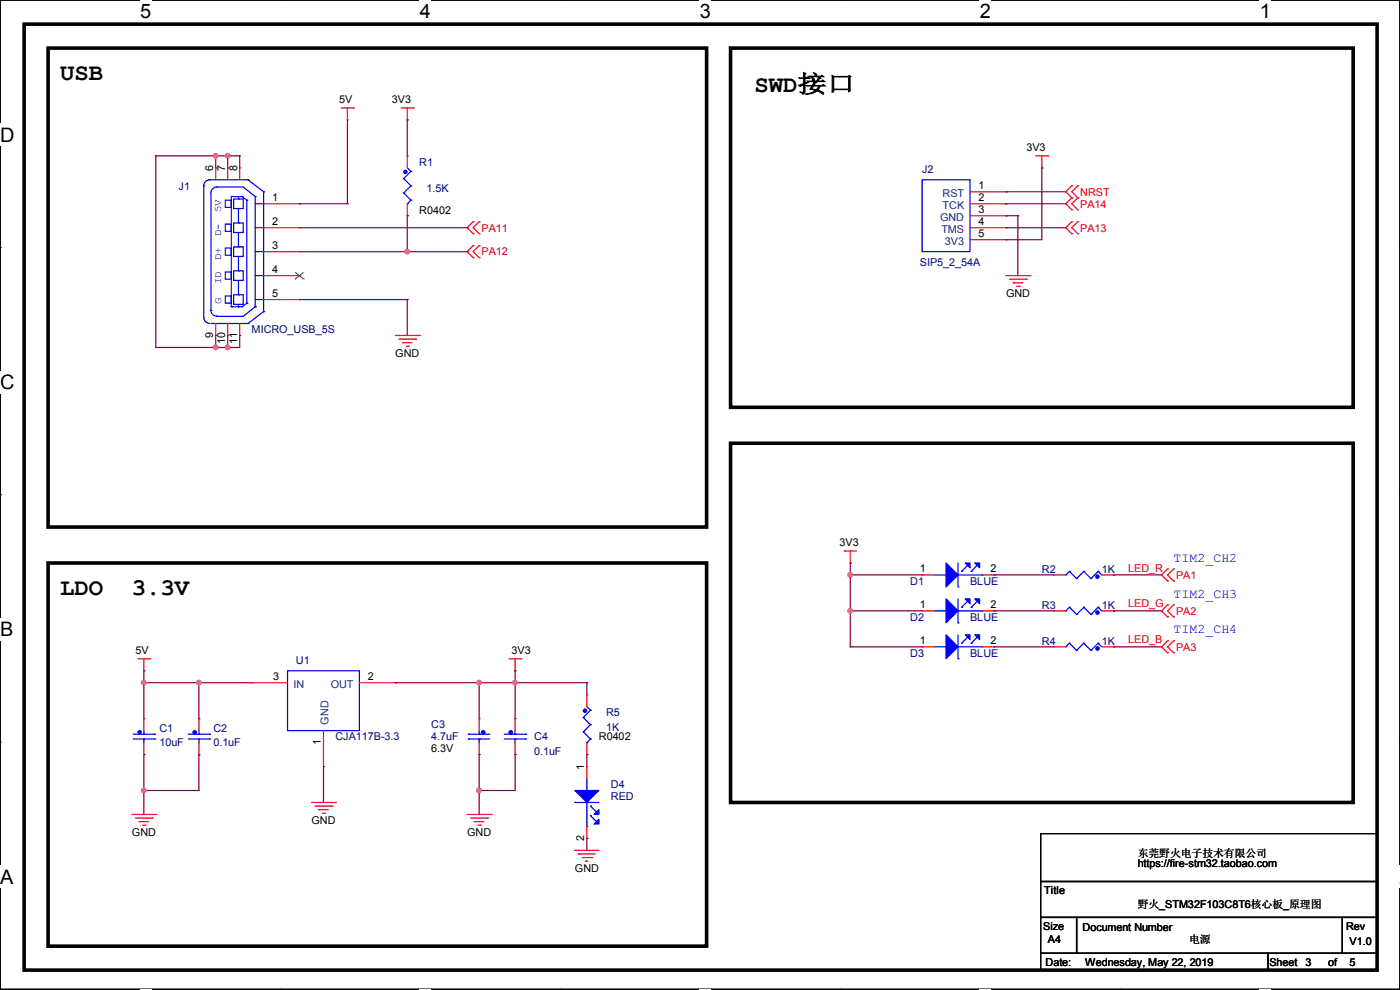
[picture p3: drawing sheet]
<svg xmlns="http://www.w3.org/2000/svg" width="297mm" height="210mm" viewBox="0 0 297 210" stroke-linecap="round" stroke-linejoin="round" font-family="sans-serif">
<path d="M0 0h297v209.8h-297z" fill="none" stroke="#000" stroke-width=".25"/>
<g fill="#fff">
<path d="M29.7 0h2.4v4.8h-2.4z"/>
<path d="M29.7 209.8h2.4v.2h-2.4z"/>
</g>
<path d="M59.4 0h.1M59.4 209.8h.1" fill="none" stroke="#000" stroke-width=".25"/>
<g fill="#fff">
<path d="M89.1 0h2.3v4.8h-2.3z"/>
<path d="M89.1 209.8h2.3v.2h-2.3z"/>
</g>
<path d="M118.8 0h.1M118.8 209.8h.1" fill="none" stroke="#000" stroke-width=".25"/>
<g fill="#fff">
<path d="M148.5 0h2.3v4.8h-2.3z"/>
<path d="M148.5 209.8h2.3v.2h-2.3z"/>
</g>
<path d="M178.2 0h.1M178.2 209.8h.1" fill="none" stroke="#000" stroke-width=".25"/>
<g fill="#fff">
<path d="M207.9 0h2.3v4.8h-2.3z"/>
<path d="M207.9 209.8h2.3v.2h-2.3z"/>
</g>
<path d="M237.6 0h.1M237.6 209.8h.1" fill="none" stroke="#000" stroke-width=".25"/>
<g fill="#fff">
<path d="M267.3 0h2.3v4.8h-2.3z"/>
<path d="M267.3 209.8h2.3v.2h-2.3z"/>
<path d="M0 26.2h3.1v4.8h-3.1z"/>
<path d="M0 78.7h3.1v4.7h-3.1z"/>
</g>
<path d="M0 52.5h.1M297 52.5h.1" fill="none" stroke="#000" stroke-width=".25"/>
<path d="M0 131.1h2.9v4.8h-2.9z" fill="#fff"/>
<path d="M0 104.9h.1M297 104.9h.1" fill="none" stroke="#000" stroke-width=".25"/>
<g fill="#fff">
<path d="M0 183.6h2.9v4.7h-2.9z"/>
<path d="M296.9 183.6h.1v4.7h-.1z"/>
</g>
<path d="M0 157.4h.1M297 157.4h.1M220.8 176.8h71.3v10.2h-71.3zM220.8 187h71.3v7.6h-71.3zM220.8 194.6h7.6v7.6h-7.6zM228.4 194.6h56.4v7.6h-56.4zM284.8 194.6h7.3v7.6h-7.3zM220.8 202.2h48.2v3.6h-48.2zM269 202.2h23.1v3.6h-23.1z" fill="none" stroke="#000" stroke-width=".25"/>
<path d="M5.1 5.1h287v200.7h-287zM10.2 10.2h139.7v101.6h-139.7zM155 10.2h132.1v76.2h-132.1zM155 94h132.1v76.2h-132.1zM10.2 119.4h139.7v81.3h-139.7z" fill="none" stroke="#000" stroke-width=".76"/>
<g fill="none" stroke="#f00" stroke-width=".25">
<path d="M45.8 35.6h.1M45.8 35.6v2.5M48.3 35.6h.1M48.3 35.6v2.5M50.8 35.6h.1M50.8 35.6v2.5M72.4 22.9h2.6M73.7 25.4h.1M73.7 22.9v2.5M75 22.9h.1M85.1 22.9h2.6M86.4 25.4h.1"/>
<path d="M86.4 33.1h.1M86.4 22.9v2.5M86.4 33.1v2.5M87.7 22.9h.1M219.8 33.1h2.5M221 35.6h.1M221 33.1v2.5M222.3 33.1h.1M227.4 39.4h.1M227.4 39.4l-1.3 1.3 1.3 1.3M228.6 39.4h.1M228.6 39.4l-1.2 1.3 1.2 1.3"/>
<path d="M55.9 58.5h7.6M55.9 43.2h7.6M55.9 48.3h7.6M55.9 53.4h7.6M63.5 43.2h.1M63.5 48.3h.1M63.5 53.4h.1M63.5 58.5h.1M86.4 45.8h.1M86.4 43.2v2.6M100.4 47h.1M100.4 49.6h.1"/>
<path d="M100.4 52.1h.1M100.4 54.7h.1M100.4 47l-1.3 1.3 1.3 1.3M100.4 52.1l-1.3 1.3 1.3 1.3M101.6 49.6h.1M101.6 47h.1M101.6 54.7h.1M101.6 52.1h.1M101.6 47l-1.2 1.3 1.2 1.3M101.6 52.1l-1.2 1.3 1.2 1.3M205.8 43.2h7.6M205.8 48.3h7.6"/>
<path d="M205.8 40.7h7.6M205.8 45.8h7.6M205.8 50.8h7.6M213.4 40.7h.1M213.4 43.2h.1M213.4 45.8h.1M213.4 48.3h.1M213.4 50.8h.1M213.4 58.5h5.1M214.2 59.2h3.5M214.9 60h.1M214.9 60h2.1"/>
<path d="M217.7 59.2h.1M218.5 58.5h.1M227.4 42h.1M227.4 44.5h.1M227.4 47h.1M227.4 49.6h.1M227.4 42l-1.3 1.2 1.3 1.3M227.4 47l-1.3 1.3 1.3 1.3M228.6 42h.1M228.6 44.5h.1M228.6 49.6h.1M228.6 47h.1"/>
<path d="M228.6 42l-1.2 1.2 1.2 1.3M228.6 47l-1.2 1.3 1.2 1.3M45.8 71.2h.1M45.8 68.6v2.6M48.3 71.2h.1M48.3 68.6v2.6M50.8 71.2h.1M50.8 68.6v2.6M55.9 63.5h7.6M63.5 63.5h.1M83.9 71.2h5M84.6 71.9h3.6"/>
<path d="M85.4 72.7h.1M85.4 72.7h2M86.1 73.4h.6M86.7 73.4h.1M88.2 71.9h.1M88.9 71.2h.1M215.7 60.7h.5M216.2 60.7h.1M179.1 116.9h.1M179.1 116.9h2.6M180.4 119.4h.1M180.4 116.9v2.5"/>
<path d="M29.3 139.7h2.5M30.5 139.7v2.6M31.8 139.7h.1M108 139.7h2.5M109.3 139.7v2.6M110.5 139.7h.1M195.6 129.6h.1M195.6 137.2h.1M195.6 122h.1M195.6 129.6h2.6M195.6 137.2h2.6M195.6 122h2.6"/>
<path d="M208.3 129.6h2.6M208.3 137.2h2.6M208.3 122h2.6M210.9 129.6h.1M210.9 137.2h.1M210.9 122h.1M223.6 137.2h.1M223.6 129.6h.1M223.6 122h.1M223.6 129.6h2.5M223.6 137.2h2.5M223.6 122h2.5"/>
<path d="M233.7 129.6h2.6M233.7 137.2h2.6M233.7 122h2.6M236.3 137.2h.1M236.3 129.6h.1M236.3 122h.1M247.7 120.7h.1M247.7 123.2h.1M247.7 128.3h.1M247.7 130.9h.1M247.7 135.9h.1M247.7 138.5h.1"/>
<path d="M247.7 120.7l-1.3 1.3 1.3 1.2M247.7 128.3l-1.3 1.3 1.3 1.3M247.7 135.9l-1.3 1.3 1.3 1.3M249 123.2h.1M249 120.7h.1M249 130.9h.1M249 128.3h.1M249 138.5h.1M249 135.9h.1M249 120.7l-1.3 1.3 1.3 1.2M249 128.3l-1.3 1.3 1.3 1.3M249 135.9l-1.3 1.3 1.3 1.3"/>
<path d="M30.5 142.3h.1M30.5 152.4h.1M30.5 152.4v2.6M30.5 157.5v2.6M42.2 152.4h.1M42.2 152.4v2.6M42.2 157.5v2.6M53.4 144.8h.1M53.4 144.8h7.6M68.6 155v7.6M76.2 144.8h7.7M83.9 144.8h.1"/>
<path d="M101.6 152.4h.1M101.6 152.4v2.6M101.6 157.5v2.6M109.3 142.3h.1M109.3 152.4h.1M109.3 152.4v2.6M109.3 157.5v2.6M124.5 147.4h.1M124.5 147.4v2.5M124.5 157.5v2.6M28 172.8h5.1M28.7 173.5h3.6"/>
<path d="M29.5 174.3h.1M29.5 174.3h2M30.3 175h.5M30.5 160.1h.1M30.8 175h.1M32.3 173.5h.1M33.1 172.8h.1M42.2 160.1h.1M66.1 170.2h5.1M66.8 171h3.6M67.6 171.7h.1M67.6 171.7h2"/>
<path d="M68.4 172.5h.5M68.6 162.6h.1M68.9 172.5h.1M70.4 171h.1M71.2 170.2h.1M99.1 172.8h5.1M99.9 173.5h3.5M100.6 174.3h.1M100.6 174.3h2.1M101.4 175h.5M101.6 160.1h.1M101.9 175h.1"/>
<path d="M103.4 173.5h.1M104.2 172.8h.1M109.3 160.1h.1M124.5 160.1h.1M124.5 162.6h.1M124.5 177.8h.1M124.5 162.6v2.5M124.5 175.3v2.5M122 180.4h.1M122 180.4h5M122.7 181.1h.1M122.7 181.1h3.6"/>
<path d="M123.5 181.9h2M124.2 182.7h.1M124.2 182.7h.6M125.5 181.9h.1"/>
</g>
<g fill="none" stroke="#00f" stroke-width=".25">
<path d="M43.2 39.4h.1M43.2 39.4v28a1.25 1.25 0 0 0 1.3 1.2M44.2 38.1h8.4M44.5 38.1a1.25 1.25 0 0 0-1.3 1.3M46 39.7h.1M46 39.7h5.6l2.5 2M46 39.7a1.25 1.25 0 0 0-1.3 1.2v24.9M52.6 38.1h.1M52.6 38.1l3.3 2.6M85.6 37.9h.1M85.6 37.9l1.6 1.5M86.4 35.6l.8 .8"/>
<path d="M87.2 36.4h.1M87.2 39.4h.1M87.2 36.4l-1.6 1.5M87.2 39.4l-1.6 1.5M195.6 38.1h10.2v15.3h-10.2zM47.8 42.5h1.3v1.5h-1.3zM47.8 47.5h1.3v1.6h-1.3zM47.8 57.7h1.3v1.5h-1.3zM47.8 52.6h1.3v1.5h-1.3zM49.6 47.3h2v2h-2zM49.6 52.4h2v2h-2zM49.6 42.2h2v2h-2z"/>
<path d="M49.6 57.4h2v2.1h-2zM50.6 47.3h.1M50.6 52.4h.1M50.6 57.4h.1M50.6 41.7h.1M50.6 42.2h.1M50.6 41.7v.5M50.6 44.2v3.1M50.6 49.3v3.1M50.6 54.4v3M50.6 59.5v3M51.4 41.7h.1"/>
<path d="M51.4 41.7h-2.3v23.4M51.4 41.7l1 .8M52.4 42.5h.1M52.4 42.5v21.8M54.1 41.7h.1M54.1 41.7v23.4M54.1 43.2h1.8M54.1 48.3h1.8M54.1 53.4h1.8M54.1 58.5h1.8M55.9 40.7h.1M55.9 43.2h.1"/>
<path d="M55.9 48.3h.1M55.9 53.4h.1M55.9 58.5h.1M55.9 40.7v25.4M85.6 40.9h.1M85.6 40.9l1.6 1.6M86.4 43.2h.1M87.2 42.5h.1M87.2 42.5l-.8 .7M44.7 65.8a1.25 1.25 0 0 0 1.3 1.3M44.7 65.8h.1M44.7 68.6h7.9"/>
<path d="M46 67.1h.1M47.8 62.8h1.3v1.5h-1.3zM49.1 65.1h.1M49.1 65.1h2.3M49.6 62.5h2v2.1h-2zM50.6 62.5h.1M50.6 65.1h.1M50.6 64.6v.5M51.4 65.1h.1M52.4 64.3h.1M52.4 64.3l-1 .8M52.6 68.6h.1"/>
<path d="M54.1 65.1h.1M54.1 65.1l-2.5 2h-5.6M54.1 63.5h1.8M55.9 66.1h.1M55.9 63.5h.1M55.9 66.1l-3.3 2.5M203.2 119.4v5.1M205.3 119.9l-1.3 1.3M207.3 119.9l-1.3 1.3M198.2 129.6h2.5M198.2 137.2h2.5M198.2 122h2.5"/>
<path d="M200.7 129.6h.1M200.7 137.2h.1M200.7 122h.1M203.2 132.1h.1M203.2 139.7h.1M203.2 124.5h.1M203.2 127v5.1M203.2 134.7v5M203.2 129.6h5.1M203.2 137.2h5.1M203.2 122h5.1M204 128.8h.1"/>
<path d="M204 136.4h.1M204 121.2h.1M205.3 127.6l-1.3 1.2M205.3 135.2l-1.3 1.2M206 128.8h.1M206 136.4h.1M206 121.2h.1M207.3 127.6l-1.3 1.2M207.3 135.2l-1.3 1.2M208.3 129.6h.1M208.3 137.2h.1M208.3 122h.1"/>
<path d="M226.1 137.2h.1M226.1 129.6h.1M226.1 122h.1M226.9 136.4h.1M226.9 128.8h.1M226.9 121.2h.1M226.9 136.4l1.5 1.6M226.9 136.4l-.8 .8M226.9 128.8l1.5 1.5M226.9 128.8l-.8 .8M226.9 121.2l1.5 1.5M226.9 121.2l-.8 .8"/>
<path d="M228.4 138h.1M228.4 130.3h.1M228.4 122.7h.1M229.9 136.4h.1M229.9 128.8h.1M229.9 121.2h.1M229.9 136.4l1.5 1.6M229.9 136.4l-1.5 1.6M229.9 128.8l1.5 1.5M229.9 128.8l-1.5 1.5M229.9 121.2l1.5 1.5M229.9 121.2l-1.5 1.5"/>
<path d="M231.4 138h.1M231.4 130.3h.1M231.4 122.7h.1M233 136.4h.1M233 128.8h.1M233 121.2h.1M233 136.4l.7 .8M233 136.4l-1.6 1.6M233 128.8l.7 .8M233 128.8l-1.6 1.5M233 121.2l.7 .8M233 121.2l-1.6 1.5"/>
<path d="M28.2 156.8h4.6M28.2 155.7h4.6M30.5 156.8h.1M30.5 155.7h.1M30.5 155v.7M30.5 156.8v.7M32.8 156.8h.1M32.8 155.7h.1M39.9 156.8h4.6M39.9 155.7h4.6M42.2 156.8h.1M42.2 155.7h.1"/>
<path d="M42.2 155v.7M42.2 156.8v.7M44.5 156.8h.1M44.5 155.7h.1M61 142.3h15.2v12.7h-15.2zM99.4 156.8h.1M99.4 155.7h.1M99.4 156.8h4.5M99.4 155.7h4.5M101.6 156.8h.1M101.6 155.7h.1M101.6 155v.7"/>
<path d="M101.6 156.8v.7M107 156.8h4.5M107 155.7h4.5M109.3 156.8h.1M109.3 155.7h.1M109.3 155v.7M109.3 156.8v.7M111.5 156.8h.1M111.5 155.7h.1M123.7 152.2h.1M123.7 155.2h.1M123.7 152.2l1.6 1.5"/>
<path d="M123.7 155.2l1.6 1.6M124.5 157.5h.1M124.5 149.9l.8 .8M125.3 150.7h.1M125.3 153.7h.1M125.3 156.8h.1M125.3 150.7l-1.6 1.5M125.3 153.7l-1.6 1.5M125.3 156.8l-.8 .7M122 170.2h.1M122 170.2h5M124.5 167.7h.1"/>
<path d="M124.5 175.3h.1M124.5 165.1v2.6M124.5 170.2v5.1M125.3 171h.1M125.3 173h.1M125.3 171l1.2 1.3M125.3 173l1.2 1.3"/>
</g>
<g fill="#00f" stroke="#00f" stroke-width=".25">
<path d="M200.7 127l2.5 2.6-2.5 2.5z"/>
<path d="M204.8 127h1v1.1z"/>
<path d="M206.8 127h1v1.1z"/>
<path d="M200.7 134.7l2.5 2.5-2.5 2.5z"/>
<path d="M204.8 134.7h1v1z"/>
<path d="M206.8 134.7h1v1z"/>
<path d="M200.7 119.4l2.5 2.6-2.5 2.5z"/>
<path d="M204.8 119.4h1v1z"/>
<path d="M206.8 119.4h1v1z"/>
<path d="M122 167.7h5l-2.5 2.5z"/>
<path d="M127 171.7v1.1h-1z"/>
<path d="M126 174.8l1-1v1z"/>
<circle cx="29.6" cy="155.3" r=".36"/>
<circle cx="86" cy="36.5" r=".36"/>
<circle cx="102.5" cy="155.3" r=".36"/>
<circle cx="232.8" cy="137.6" r=".36"/>
<circle cx="124.1" cy="150.8" r=".36"/>
<circle cx="108.4" cy="155.3" r=".36"/>
<circle cx="41.3" cy="155.3" r=".36"/>
<circle cx="232.8" cy="129.9" r=".36"/>
<circle cx="232.8" cy="122.3" r=".36"/>
</g>
<path d="M62.6 59.2h.1M62.6 57.8l1.8 1.4M64.4 59.2h.1M64.4 57.8l-1.8 1.4" fill="none" stroke="#804000" stroke-width=".21"/>
<g fill="none" stroke="#800040" stroke-width=".25">
<path d="M33.1 33.1h.1M33.1 33.1h17.7M33.1 33.1v40.6M45.8 33.1h.1M45.8 33.1v2.5M48.3 33.1h.1M48.3 33.1v2.5M50.8 33.1h.1M50.8 33.1v2.5M73.7 25.4v17.8M86.4 25.4h.1M86.4 25.4v7.7"/>
<path d="M221 35.6h.1M221 35.6v15.2h-7.6M63.5 43.2h.1M63.5 48.3h35.6M63.5 53.4h35.6M63.5 43.2h10.2M73.7 43.2h.1M86.4 53.4h.1M86.4 45.8h.1M86.4 45.8v7.6M99.1 48.3h.1M99.1 53.4h.1"/>
<path d="M213.4 40.7h.1M213.4 43.2h.1M213.4 48.3h.1M213.4 50.8h.1M213.4 45.8h.1M213.4 48.3h12.7M213.4 43.2h12.7M213.4 40.7h12.7M213.4 45.8h2.5M215.9 45.8h.1M215.9 45.8v12.7M33.1 73.7h.1"/>
<path d="M45.8 71.2h.1M45.8 73.7h.1M45.8 71.2v2.5M48.3 71.2h.1M48.3 73.7h.1M48.3 71.2v2.5M50.8 71.2h.1M50.8 71.2v2.5h-17.7M63.5 63.5h.1M63.5 63.5h22.9M86.4 63.5h.1M86.4 63.5v7.7"/>
<path d="M180.4 119.4h.1M180.4 119.4v17.8M180.4 122h.1M180.4 129.6h.1M180.4 137.2h.1M180.4 122h15.2M180.4 129.6h15.2M180.4 137.2h15.2M210.9 122h.1M210.9 129.6h.1M210.9 137.2h.1M210.9 122h12.7"/>
<path d="M210.9 129.6h12.7M210.9 137.2h12.7M236.3 122h.1M236.3 129.6h.1M236.3 137.2h.1M236.3 122h10.1M236.3 129.6h10.1M236.3 137.2h10.1M30.5 144.8h.1M30.5 142.3h.1M30.5 142.3v10.1M30.5 144.8h22.9"/>
<path d="M42.2 144.8h.1M42.2 144.8v7.6M83.9 144.8h.1M83.9 144.8h40.6M101.6 144.8h.1M101.6 144.8v7.6M109.3 144.8h.1M109.3 142.3h.1M109.3 142.3v10.1M124.5 144.8h.1M124.5 144.8v2.6M30.5 167.7h.1"/>
<path d="M30.5 160.1h.1M30.5 160.1v12.7M42.2 160.1h.1M42.2 160.1v7.6h-11.7M68.6 162.6h.1M68.6 162.6v7.6M101.6 167.7h.1M101.6 160.1h.1M101.6 160.1v12.7M109.3 160.1h.1M109.3 160.1v7.6h-7.7M124.5 160.1h.1"/>
<path d="M124.5 177.8h.1M124.5 160.1v2.5M124.5 177.8v2.6"/>
</g>
<g fill="#f0f" stroke="#f0f" stroke-width=".25">
<circle cx="48.3" cy="33" r=".49"/>
<circle cx="48.3" cy="73.7" r=".49"/>
<circle cx="45.7" cy="73.7" r=".49"/>
<circle cx="45.7" cy="33" r=".49"/>
<circle cx="101.6" cy="167.7" r=".49"/>
<circle cx="42.2" cy="144.8" r=".49"/>
<circle cx="30.5" cy="144.8" r=".49"/>
<circle cx="30.5" cy="167.7" r=".49"/>
<circle cx="109.2" cy="144.8" r=".49"/>
<circle cx="101.6" cy="144.8" r=".49"/>
<circle cx="180.4" cy="121.9" r=".49"/>
<circle cx="180.4" cy="129.6" r=".49"/>
<circle cx="86.4" cy="53.4" r=".49"/>
</g>
<g font-size="5.1">
<text x="12.7" y="17">USB</text>
<text x="160.1" y="19.6">SWD接口</text>
<text x="12.7" y="126.2">LDO</text>
<text x="28" y="126.2">3.3V</text>
</g>
<g font-size="4.2">
<text x="29.7" y="3.9">5</text>
<text x="89.1" y="3.9">4</text>
<text x="148.5" y="3.9">3</text>
<text x="207.9" y="3.9">2</text>
<text x="267.2" y="3.9">1</text>
<text x="0" y="30.1">D</text>
<text x="0" y="82.5">C</text>
<text x="0" y="135">B</text>
<text x="0" y="187.4">A</text>
<text x="297" y="187.4">A</text>
</g>
<g font-size="2.8" fill="#00f">
<text x="249" y="119.1">TIM2_CH2</text>
<text x="249" y="126.7">TIM2_CH3</text>
<text x="249" y="134.4">TIM2_CH4</text>
</g>
<g font-size="2.3">
<text x="71.9" y="21.9">5V</text>
<text x="83.1" y="21.9">3V3</text>
<text x="217.7" y="32.1">3V3</text>
<text x="45.2" y="36.4" transform="rotate(-90 45.2 36.4)">6</text>
<text x="47.8" y="36.4" transform="rotate(-90 47.8 36.4)">7</text>
<text x="50.3" y="36.4" transform="rotate(-90 50.3 36.4)">8</text>
<text x="207.6" y="40.1">1</text>
<text x="57.7" y="42.7">1</text>
<text x="57.7" y="47.8">2</text>
<text x="88.9" y="45.3">R0402</text>
<text x="207.6" y="42.7">2</text>
<text x="207.6" y="45.2">3</text>
<text x="207.6" y="47.8">4</text>
<text x="57.7" y="52.8">3</text>
<text x="207.6" y="50.3">5</text>
<text x="57.7" y="57.9">4</text>
<text x="57.7" y="63">5</text>
<text x="213.4" y="63.1">GND</text>
<text x="45.2" y="71.7" transform="rotate(-90 45.2 71.7)">9</text>
<text x="47.8" y="72.9" transform="rotate(-90 47.8 72.9)">10</text>
<text x="50.3" y="72.9" transform="rotate(-90 50.3 72.9)">11</text>
<text x="83.9" y="75.8">GND</text>
<text x="178.1" y="115.9">3V3</text>
<text x="195.1" y="121.4">1</text>
<text x="210.1" y="121.4">2</text>
<text x="195.1" y="129">1</text>
<text x="210.1" y="129">2</text>
<text x="195.1" y="136.7">1</text>
<text x="210.1" y="136.7">2</text>
<text x="28.7" y="138.8">5V</text>
<text x="108.5" y="138.8">3V3</text>
<text x="58" y="144.3">3</text>
<text x="78" y="144.3">2</text>
<text x="68.1" y="158" transform="rotate(-90 68.1 158)">1</text>
<text x="91.5" y="159.6">6.3V</text>
<text x="127" y="157.1">R0402</text>
<text x="124" y="163.4" transform="rotate(-90 124 163.4)">1</text>
<text x="28" y="177.4">GND</text>
<text x="66.1" y="174.8">GND</text>
<text x="99.1" y="177.4">GND</text>
<text x="124" y="178.4" transform="rotate(-90 124 178.4)">2</text>
<text x="122" y="185">GND</text>
<text x="241.4" y="181.7">东莞野火电子技术有限公司</text>
<text x="241.4" y="184">https://fire-stm32.taobao.com</text>
<text x="221.5" y="189.6">Title</text>
<text x="221.3" y="197.2">Size</text>
<text x="229.7" y="197.4">Document Number</text>
<text x="241.4" y="192.6">野火_STM32F103C8T6核心板_原理图</text>
<text x="285.6" y="197.2">Rev</text>
<text x="222.3" y="200">A4</text>
<text x="252.3" y="200">电源</text>
<text x="286.3" y="200.5">V1.0</text>
<text x="221.8" y="204.8">Date:</text>
<text x="230.2" y="204.8">Wednesday, May 22, 2019</text>
<text x="269.3" y="204.8">Sheet</text>
<text x="276.9" y="204.8">3</text>
<text x="281.7" y="204.8">of</text>
<text x="286.3" y="204.8">5</text>
</g>
<g font-size="2.3" fill="#000080">
<text x="88.9" y="35.1">R1</text>
<text x="37.9" y="40.2">J1</text>
<text x="90.5" y="40.7">1.5K</text>
<text x="195.6" y="36.7">J2</text>
<text x="195.1" y="56.5">SIP5_2_54A</text>
<text x="53.4" y="70.7">MICRO_USB_5S</text>
<text x="193.1" y="124">D1</text>
<text x="205.8" y="124">BLUE</text>
<text x="221" y="121.5">R2</text>
<text x="233.7" y="121.5">1K</text>
<text x="193.1" y="131.7">D2</text>
<text x="205.8" y="131.7">BLUE</text>
<text x="221" y="129.1">R3</text>
<text x="233.7" y="129.1">1K</text>
<text x="221" y="136.7">R4</text>
<text x="233.7" y="136.7">1K</text>
<text x="62.8" y="140.8">U1</text>
<text x="193.1" y="139.3">D3</text>
<text x="205.8" y="139.3">BLUE</text>
<text x="33.8" y="155.3">C1</text>
<text x="45.3" y="155.3">C2</text>
<text x="91.5" y="154.5">C3</text>
<text x="128.6" y="152">R5</text>
<text x="128.6" y="155">1K</text>
<text x="33.8" y="158.3">10uF</text>
<text x="45.3" y="158.3">0.1uF</text>
<text x="71.2" y="157.1">CJA117B-3.3</text>
<text x="91.5" y="157.1">4.7uF</text>
<text x="113.3" y="157.1">C4</text>
<text x="113.3" y="160.1">0.1uF</text>
<text x="129.6" y="167.2">D4</text>
<text x="129.6" y="169.8">RED</text>
</g>
<g font-size="2.3" fill="#004080">
<text x="200" y="41.7">RST</text>
<text x="199.4" y="46.8">GND</text>
<text x="200" y="44.3">TCK</text>
<text x="199.7" y="49.4">TMS</text>
<text x="200.5" y="51.9">3V3</text>
<text x="62.3" y="145.9">IN</text>
<text x="70.1" y="145.9">OUT</text>
<text x="69.7" y="153.7" transform="rotate(-90 69.7 153.7)">GND</text>
</g>
<g font-size="2.3" fill="#f00">
<text x="229.2" y="41.5">NRST</text>
<text x="229.2" y="44">PA14</text>
<text x="102.2" y="49.1">PA11</text>
<text x="229.2" y="49.1">PA13</text>
<text x="102.2" y="54.2">PA12</text>
<text x="239.3" y="121.2">LED_R</text>
<text x="249.5" y="122.8">PA1</text>
<text x="239.3" y="128.9">LED_G</text>
<text x="249.5" y="130.4">PA2</text>
<text x="239.3" y="136.5">LED_B</text>
<text x="249.5" y="138">PA3</text>
</g>
<g font-size="2.1" fill="#00f">
<text x="46.9" y="45" transform="rotate(-90 46.9 45)">5V</text>
<text x="46.9" y="50.1" transform="rotate(-90 46.9 50.1)">D-</text>
<text x="46.9" y="55.2" transform="rotate(-90 46.9 55.2)">D+</text>
<text x="46.9" y="64.6" transform="rotate(-90 46.9 64.6)">G</text>
<text x="46.9" y="60.2" transform="rotate(-90 46.9 60.2)">ID</text>
</g>
</svg>
